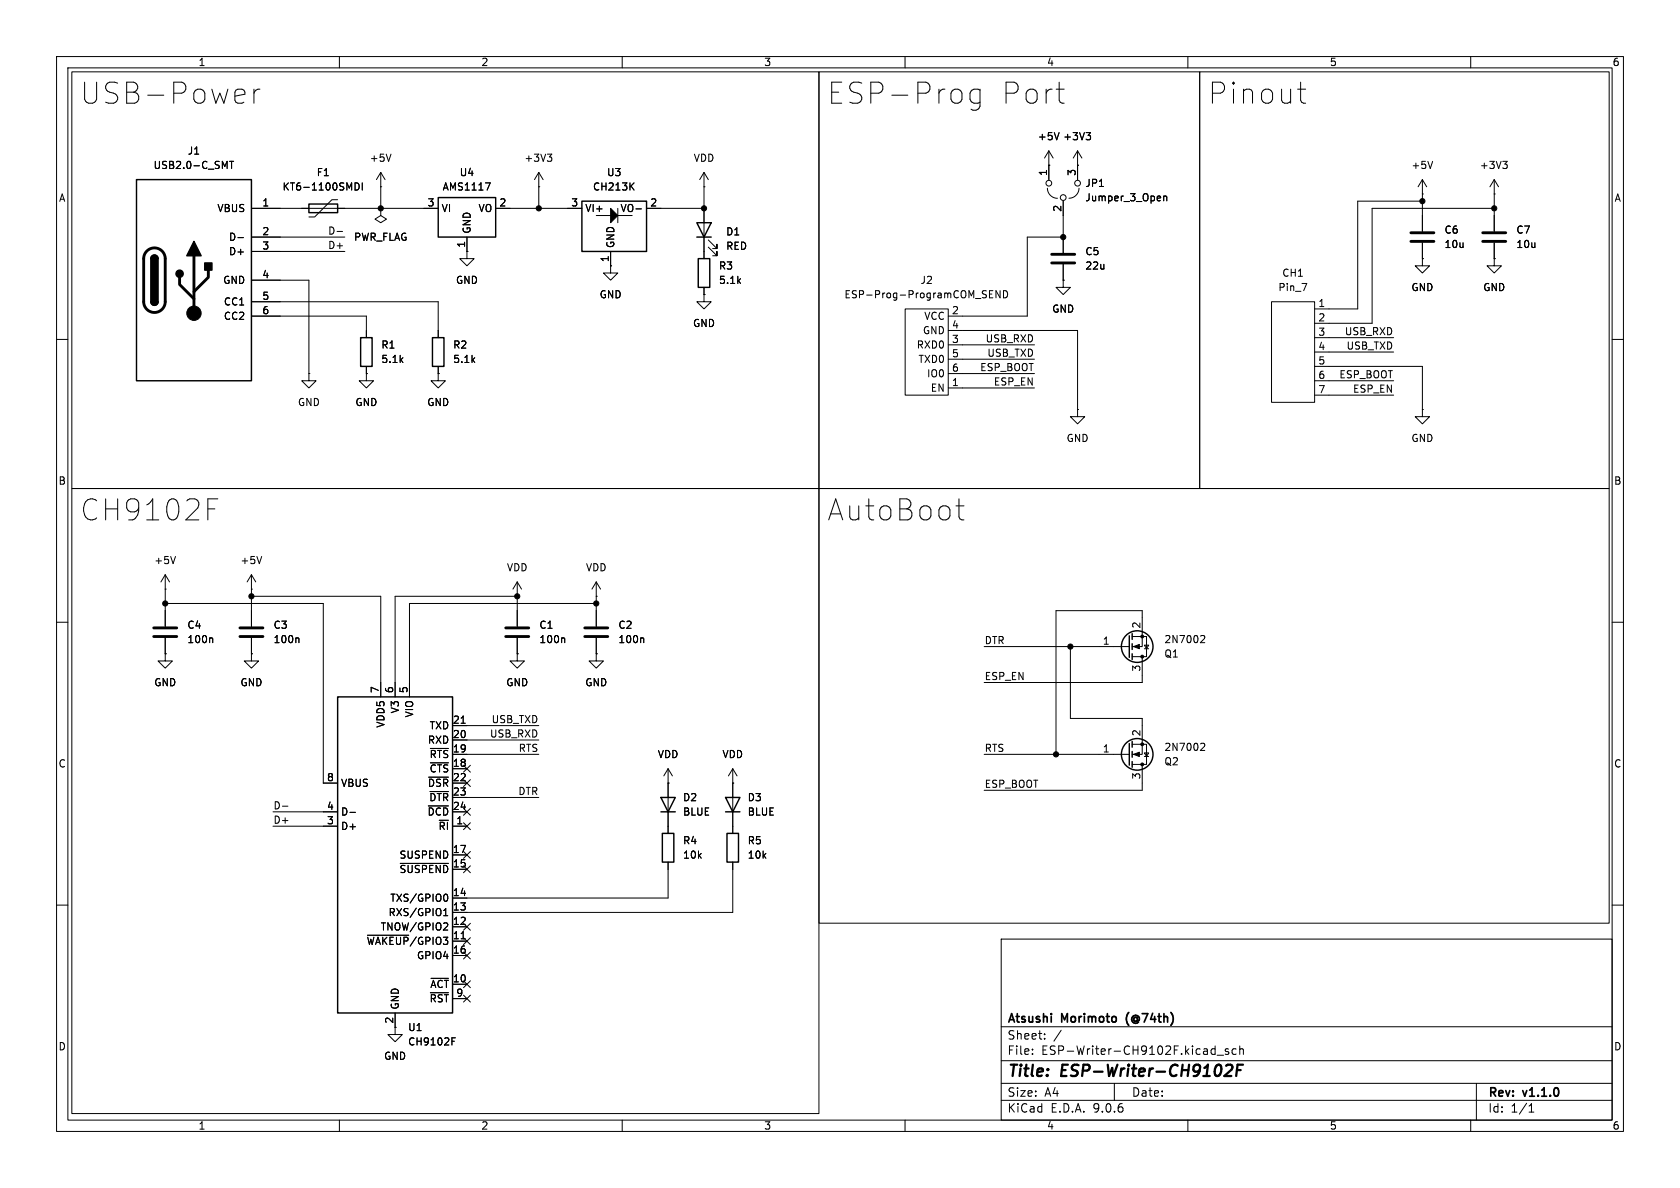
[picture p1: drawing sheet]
<svg xmlns="http://www.w3.org/2000/svg" width="297mm" height="210mm" viewBox="0 0 297 210" stroke-linecap="round" stroke-linejoin="round" font-family="sans-serif">
<g fill="none" stroke="#000" stroke-width=".18">
<path d="M10 10h277v190h-277zM12 12h273v186h-273zM12.7 12.7h132.1v73.7h-132.1zM42.8 15.8l.3 .1 .2 .7-1.8 .4M43.1 18.1l-.3 .1M44.9 15.8v2.4M46 15.8a.95 .95 0 0 0-1.1 .7M60 10v2M110 10v2M144.8 12.7h67.3v73.7h-67.3zM160 10v2M173.3 15.9l-.4-.1h-.7l-.4 .1-.3 .6v1l.3 .6 .4 .1h.7l.4-.1"/>
<path d="M173.3 15.8v3a1.01 1.01 0 0 1-1.6 .5M186.7 15.8h1.4M187.8 18.2h.3M210 10v2M212.1 12.7h72.4v73.7h-72.4zM229.4 15.8h1.4M229.9 14.5v3.2l.2 .4 .7 .1M260 10v2M40.6 28.5h.7M40.9 28.5v1.3M44.4 36.8h33.1M59.7 35.3h-1l-3.1 3.1h-1"/>
<path d="M62.8 32.3a.64 .64 0 0 1 .7 .7 .64 .64 0 0 1-.7 .6zM64 32.3v1.3M67.3 33h.1M67.3 36.8v1.3l1 .6-1 .7-1-.7 1-.6M67.3 36.8h.1M67.3 30.5v6.3M67.3 30.5l-.8 1.3M67.3 30.5l.8 1.3M69.1 27.2l-.4 1.3M85.8 32.3h.9l-.6 1.3M87.6 36.8h15.3M95.2 33h.1"/>
<path d="M95.2 30.5l-.7 1.3M95.2 30.5l.8 1.3M95.2 30.5v6.3M96.8 27.2h.7l-.4 .5M97.3 27.7l.2 .3v.3l-.2 .2M105.4 38.1h6.4M109.2 36.8v2.6M111.5 32.9l.6 .7M112.1 32.3l-.7 .8M112.4 36.9h1M114.3 36.8h10.2M124.5 33h.1"/>
<path d="M124.5 30.5v15.2M124.5 30.5l-.8 1.3M124.5 30.5l.7 1.3M185.2 33.3a1.78 1.78 0 0 0 1.7 1.8M185.4 29.2h.1M185.4 26.7l-.7 1.2M185.4 26.7l.8 1.2M185.4 26.7v5.1M187.2 23.4l-.4 1.3M188 35.6v9.1M190.5 29.2h.1M190.5 26.7l-.8 1.2"/>
<path d="M190.5 26.7l.8 1.2M190.5 26.7v5.1M190.8 33.3a1.78 1.78 0 0 1-1.8 1.7M192 23.4h.8l-.4 .5M192.6 23.9l.2 .3v.3l-.2 .2M205.7 34.7v.8M205.7 34.8l.2-.1h.3l.1 .8M251.5 34.3h.1M251.5 31.8v9.1M251.5 35.6h-11.5v19h-7.6M251.5 31.8l-.8 1.2M251.5 31.8l.7 1.2"/>
<path d="M253.3 28.5l-.4 1.3M264.2 34.3h.1M264.2 36.8h-21.6v20.4h-10.2M264.2 31.8v9.1M264.2 31.8l-.8 1.2M264.2 31.8l.7 1.2M265.7 28.5h.8l-.5 .5M266.2 29l.3 .2v.3l-.3 .3M42.1 42h.9M44.4 55.9h20.4v3.8M44.4 53.3h33.1v6.4M44.4 41.9h16.6"/>
<path d="M44.4 44.5h16.6M44.4 49.5h10.2v16.5M59.6 40.9h1M82.5 44.5v1.2h1.3l-1.3 1.3-1.2-1.3h1.2M82.5 44.5h.1M82.5 41.9v2.6M107.9 47v1.3h1.3l-1.3 1.2-1.2-1.2h1.2M107.9 47h.1M107.9 44.5v2.5M124.5 52.1v1.2h1.2l-1.2 1.3-1.3-1.3h1.3M124.5 52.1h.1M124.5 50.8v1.3"/>
<path d="M125.2 43.7l1.5 1.5v-.7v.7h-.7M125.2 42.4l1.5 1.5v-.7v.7h-.7M160 54.6h7.6v15.3h-7.6zM167.6 58.4h22.9v14M174.9 52h.5M174.9 52.6h.6M174.9 51.4h.6M176.8 51.4v1.2l-.7-1.2v1.2M177.4 51.4a.64 .64 0 0 1 .7 .6 .64 .64 0 0 1-.7 .6zM188 49.5v1.3h1.2l-1.2 1.3-1.3-1.3h1.3M188 49.5h.1M188 46.7v2.8"/>
<path d="M188 41.9h-6.4v14h-14M224.8 53.3h7.6v17.8h-7.6zM230.2 50.1h.8l-.5 1.3M232.4 59.7h14M251.5 45.7v1.3h1.2l-1.2 1.3-1.3-1.3h1.3M251.5 45.7h.1M251.5 42.9v2.8M264.2 45.7v1.3h1.2l-1.2 1.3-1.3-1.3h1.3M264.2 45.7h.1M264.2 42.9v2.8M10 60h2M54.6 66v1.3h1.3l-1.3 1.3-1.3-1.3h1.3"/>
<path d="M54.6 66h.1M64.8 66v1.3h1.2l-1.2 1.3-1.3-1.3h1.3M64.8 66h.1M64.8 64.8v1.2M77.5 66v1.3h1.2l-1.2 1.3-1.3-1.3h1.3M77.5 66h.1M77.5 64.8v1.2M167.6 61h15.3M167.6 63.5h15.3M167.6 66h15.3M167.6 68.6h15.3M190.5 72.4v1.3h1.3l-1.3 1.2-1.3-1.2h1.3"/>
<path d="M190.5 72.4h.1M232.4 64.8h19.1v7.6M232.4 62.2h14M232.4 67.3h14M232.4 69.9h14M251.5 72.4v1.3h1.2l-1.2 1.2-1.3-1.2h1.3M251.5 72.4h.1M285 60h2M12.7 86.4h132.1v110.5h-132.1zM31 98.4l-.4 1.2M36.7 90h1.3M36.7 88.2h1.8"/>
<path d="M46.3 98.4l-.5 1.2M144.8 86.4h139.7v76.8h-139.7zM169 89.4h1.4M169.5 88.2v3.2l.2 .3 .7 .2M10 110h2M29.2 104.1h.1M29.2 115.6v1.2h1.3l-1.3 1.3-1.3-1.3h1.3M29.2 115.6h.1M29.2 101.6l-.8 1.3M29.2 101.6l.8 1.3M29.2 101.6v9.1M29.2 112.8v2.8"/>
<path d="M29.2 106.7h27.9v31.7h2.6M37.4 112.8l.2 .1v.7M44.4 104.1h.1M44.4 115.6v1.2h1.3l-1.3 1.3-1.2-1.3h1.2M44.4 115.6h.1M44.4 101.6l-.7 1.3M44.4 101.6l.8 1.3M44.4 101.6v9.1M44.4 112.8v2.8M44.4 105.4h22.9v17.8M52.7 112.8l.1 .1v.7M91.4 115.6v1.2h1.3l-1.3 1.3-1.2-1.3h1.2"/>
<path d="M91.4 115.6h.1M91.4 105.4h.1M91.4 105.4h-21.6v17.8M91.4 102.9v7.8M91.4 112.8v2.8M91.4 102.9l-.7 1.2M91.4 102.9l.8 1.2M99.7 112.8l.1 .1v.7M105.4 105.4h.1M105.4 115.6v1.2h1.3l-1.3 1.3-1.3-1.3h1.3M105.4 115.6h.1M105.4 102.9v7.8"/>
<path d="M105.4 112.8v2.8M105.4 102.9l-.8 1.2M105.4 102.9l.8 1.2M105.4 106.7h-33v16.5M113.6 112.8l.2 .1v.7M174 114.3h25.6M189.2 114.3v12.7h12.7v6.4h-1.7M200.2 112.5h2.5v3.6h-2.5M200.2 114.3h1.7v-6.3h-15.2v25.4M201.9 116.1v4.6h-27.9M202.3 114h.8l-.4 .7zM202.3 114.7h.8"/>
<path d="M212.4 112.3l.5 .1 .1 .3-.8 .9h.8M285 110h2M75.8 137.4h3.5M76 139.9h3.3M76.1 132.3h3.2M76.1 134.8h3.2M80 138.4h2.5M80 128.3h15.2M80 130.8h15.2M80 133.4h15.2M80 135.9h2.5M81.5 127.9h.7"/>
<path d="M81.9 137.8l1.3 1.2M81.9 135.3l1.3 1.2M83.2 137.8l-1.3 1.2M83.2 135.3l-1.3 1.2M118.1 138.4h.1M118.1 135.9v11.4M118.1 135.9l-.8 1.3M118.1 135.9l.8 1.3M129.5 138.4h.1M129.5 135.9l-.7 1.3M129.5 135.9l.8 1.3M129.5 135.9v11.4"/>
<path d="M174 133.4h25.6M200.2 131.6h2.5v3.5h-2.5M201.9 135.1v4.6h-27.9M202.3 133.1h.8l-.4 .6zM202.3 133.7h.8M212.4 131.4l.5 .1 .1 .3-.8 .9h.8M48.3 143.5h11.4M48.3 146.1h11.4M49.9 142.5h1M61.9 143.6h.9M70.8 152.6h8.5M75.7 142.5h3.6"/>
<path d="M78.7 158.1a.68 .68 0 0 1 .5 .6 .68 .68 0 0 1-.5 .6M80 143.5h2.5M80 146.1h2.5M80 141h15.2M80 151.1h2.5M80 153.7h2.5M81.9 150.5l1.3 1.2M81.9 142.9l1.3 1.2M81.9 145.4l1.3 1.3M81.9 153.1l1.3 1.2M83.2 150.5l-1.3 1.2M83.2 142.9l-1.3 1.2"/>
<path d="M83.2 145.4l-1.3 1.3M83.2 153.1l-1.3 1.2M118.1 152.4v6.4h-38.1M129.5 152.4v8.9h-49.5M10 160h2M65 165.3h7.3M69.8 179.1v3.8h1.3l-1.3 1.3-1.2-1.3h1.2M76.1 175.5h3.2M76.2 172.9h3.1M78.4 161.9h.8M78.4 161l.4-.4v1.3M78.9 163.1l.3 .3-.1 .3-.7 .7h.8"/>
<path d="M80 163.8h2.5M80 166.4h2.5M80 168.9h2.5M80 174h2.5M80 176.5h2.5M81.5 166h.7M81.9 168.3l1.3 1.2M81.9 165.8l1.3 1.2M81.9 173.4l1.3 1.2M81.9 175.9l1.3 1.2M81.9 163.2l1.3 1.2M83.2 168.3l-1.3 1.2"/>
<path d="M83.2 165.8l-1.3 1.2M83.2 173.4l-1.3 1.2M83.2 175.9l-1.3 1.2M83.2 163.2l-1.3 1.2M177 166h108v32h-108zM285 160h2M60 198v2M79.9 184.1h.4M79.9 183.5h.6M110 198v2M160 198v2M177 194.5h108"/>
<path d="M177 191.5h108M177 187.5h108M177 181.5h108M182.5 186.3v.1M182.5 185.5v.1M184.7 183.6v.1M184.7 182.8v.1M187.6 182.1l-1.3 2M197 191.5v3M210 198v2M214.4 185.4l.4 .1M214.8 184.9v1.5"/>
<path d="M214.8 186.3l-.4 .1M215.2 186.5h1.1M217.2 185.5l-.4-.1-.2 .2 .1 .2 .5 .2v.3h-.6M218.5 185.5l-.4-.1-.3 .3v.4l.2 .2h.5M219.2 185.5l.2-.1 .3 .1 .1 .9M219.2 184.9v1.5M260 198v2M261 191.5v6.5M270.3 196.6h.9M270.3 195.5l.4-.4v1.5"/>
<circle cx="185.4" cy="32.4" r=".51"/>
<circle cx="188" cy="34.9" r=".51"/>
<circle cx="190.5" cy="32.4" r=".51"/>
</g>
<path d="M216.8 188.4l.3-.2h.5a.45 .45 0 0 1 .3 .6l-.2 .3-1.3 1.1h1.3M218.7 189.2h.6M219.7 188.2h-.9l-.3 2" fill="none" stroke="#000" stroke-width=".4"/>
<g fill="none" stroke="#000" stroke-width=".51">
<path d="M26 44.4a1.9 1.9 0 0 1 2-.4 1.9 1.9 0 0 1 1.2 1.7v7.6a1.91 1.91 0 0 1-1.9 1.9 1.91 1.91 0 0 1-1.9-1.9v-7.7l.2-.7zM31.7 49v1.3l2.6 2.5M34.3 45.2v10.2M36.8 47.8v1.2l-2.5 2.6M185.9 45h4.1M185.9 46.5h4.1M249.4 41.1h4.1M249.4 42.7h4.1M262.1 41.1h4.1M262.1 42.7h4.1M27.2 111h4M27.2 112.5h4"/>
<path d="M42.4 111h4.1M42.4 112.5h4.1M89.4 111h4.1M89.4 112.5h4.1M103.4 111h4M103.4 112.5h4"/>
</g>
<g fill="none" stroke="#000" stroke-width=".25">
<path d="M24.1 31.8h20.3v35.5h-20.3zM54.6 36.1h5.1v1.5h-5.1zM77.5 34.9h10.1v7h-10.1zM102.9 35.6h11.4v8.9h-11.4zM123.2 39.4h2.5l-1.2 2.5zM26.7 45.7a.64 .64 0 0 1 .6-.6 .64 .64 0 0 1 .6 .6M26.7 53.3a.64 .64 0 0 0 .6 .7 .64 .64 0 0 0 .6-.7M63.8 59.7h2v5.1h-2zM76.5 59.7h2v5.1h-2zM123.2 41.9h2.5M123.4 45.7h2.1v5.1h-2.1zM199.6 112.4v3.8"/>
<path d="M200.2 112v1M200.2 113.8v1M200.2 115.6v1M59.7 123.2h20.3v55.9h-20.3zM199.6 131.4v3.9M200.2 131.1v1M200.2 132.8v1.1M200.2 134.6v1M116.8 141h2.6l-1.3 2.5zM116.8 143.5h2.6M117.1 147.3h2v5.1h-2zM128.3 141h2.5l-1.3 2.5z"/>
<path d="M128.3 143.5h2.5M128.5 147.3h2.1v5.1h-2.1z"/>
<circle cx="201" cy="114.3" r="2.79"/>
<circle cx="201" cy="133.3" r="2.79"/>
</g>
<g fill="#000" stroke="#000" stroke-width=".18">
<path d="M107.9 36.8l1.3 1.3-1.3 1.3zM200.4 114.3l1-.4v.8zM200.4 133.4l1-.4v.7z"/>
<circle cx="67.3" cy="36.8" r=".46"/>
<circle cx="95.2" cy="36.8" r=".46"/>
<circle cx="124.5" cy="36.8" r=".46"/>
<circle cx="251.5" cy="35.6" r=".46"/>
<circle cx="264.2" cy="36.8" r=".46"/>
<circle cx="34.3" cy="55.4" r="1.27"/>
<circle cx="188" cy="41.9" r=".46"/>
<circle cx="29.2" cy="106.7" r=".46"/>
<circle cx="44.4" cy="105.4" r=".46"/>
<circle cx="91.4" cy="105.4" r=".46"/>
<circle cx="105.4" cy="106.7" r=".46"/>
<circle cx="189.2" cy="114.3" r=".46"/>
<circle cx="201.9" cy="116.1" r=".25"/>
<circle cx="201.9" cy="112.5" r=".25"/>
<circle cx="186.7" cy="133.4" r=".46"/>
<circle cx="201.9" cy="135.1" r=".25"/>
<circle cx="201.9" cy="131.6" r=".25"/>
</g>
<g fill="#000" stroke="#000" stroke-width=".25">
<path d="M26.7 45.7h1.2v7.6h-1.2zM26.7 53.3h1.2a.64 .64 0 0 1-.6 .7 .64 .64 0 0 1-.6-.7zM26.9 45.3a.64 .64 0 0 1 .6-.2 .64 .64 0 0 1 .4 .6h-1.2zM34.3 42.7l1.3 2.5h-2.6zM36.2 46.5h1.3v1.3h-1.3z"/>
<circle cx="31.7" cy="48.4" r=".63"/>
</g>
<g font-size="5.2">
<text x="14" y="18.5">USB-Power</text>
<text x="146" y="18.5">ESP-Prog</text>
<text x="176.6" y="18.5">Port</text>
<text x="213.4" y="18.5">Pinout</text>
<text x="14" y="92.2">CH9102F</text>
<text x="146" y="92.2">AutoBoot</text>
</g>
<g font-size="2.8">
<text x="178" y="190.9">Title:</text>
<text x="187.7" y="190.9">ESP-Writer-CH9102F</text>
</g>
<g font-size="2.1">
<text x="178" y="184">Sheet:</text>
<text x="178" y="181.2">Atsushi</text>
<text x="187.7" y="181.2">Morimoto</text>
<text x="199.8" y="181.2">(@74th)</text>
<text x="178" y="186.7">File:</text>
<text x="184.1" y="186.7">ESP-Writer-CH9102F.kicad_sch</text>
<text x="178" y="196.9">KiCad</text>
<text x="178" y="194.1">Size:</text>
<text x="184.7" y="194.1">A4</text>
<text x="185.7" y="196.9">E.D.A.</text>
<text x="193.3" y="196.9">9.0.6</text>
<text x="200" y="194.1">Date:</text>
<text x="263" y="194.3">Rev:</text>
<text x="263" y="196.9">Id:</text>
<text x="267.1" y="196.9">1/1</text>
<text x="269.4" y="194.3">v1.1.0</text>
</g>
<g font-size="1.8">
<text x="35" y="11.9">1</text>
<text x="85" y="11.9">2</text>
<text x="135" y="11.9">3</text>
<text x="185" y="11.9">4</text>
<text x="235" y="11.9">5</text>
<text x="285" y="11.9">6</text>
<text x="33.1" y="27.5">J1</text>
<text x="65.3" y="28.8">+5V</text>
<text x="92.6" y="28.8">+3V3</text>
<text x="122.5" y="28.8">VDD</text>
<text x="183.4" y="25">+5V</text>
<text x="187.9" y="25">+3V3</text>
<text x="10.3" y="35.9">A</text>
<text x="27.1" y="30.1">USB2.0-C_SMT</text>
<text x="49.9" y="33.9">KT6-1100SMDI</text>
<text x="55.9" y="31.3">F1</text>
<text x="78.2" y="33.9">AMS1117</text>
<text x="81.2" y="31.3">U4</text>
<text x="104.7" y="33.9">CH213K</text>
<text x="107.2" y="31.3">U3</text>
<text x="185.2" y="31.2" transform="rotate(-90 185.2 31.2)">1</text>
<text x="190.2" y="31.2" transform="rotate(-90 190.2 31.2)">3</text>
<text x="191.8" y="33.2">JP1</text>
<text x="191.8" y="35.8">Jumper_3_Open</text>
<text x="249.4" y="30.1">+5V</text>
<text x="261.5" y="30.1">+3V3</text>
<text x="285.3" y="35.9">A</text>
<text x="38.3" y="37.7">VBUS</text>
<text x="46.3" y="36.6">1</text>
<text x="46.3" y="41.7">2</text>
<text x="57.9" y="41.6">D-</text>
<text x="75.5" y="36.6">3</text>
<text x="78" y="37.7">VI</text>
<text x="83.4" y="41.4" transform="rotate(-90 83.4 41.4)">GND</text>
<text x="84.5" y="37.7">VO</text>
<text x="88.2" y="36.6">2</text>
<text x="100.9" y="36.6">3</text>
<text x="103.4" y="37.7">VI+</text>
<text x="109.6" y="37.7">VO-</text>
<text x="114.9" y="36.6">2</text>
<text x="128.3" y="41.8">D1</text>
<text x="187.7" y="37.5" transform="rotate(-90 187.7 37.5)">2</text>
<text x="255.3" y="41.5">C6</text>
<text x="268" y="41.5">C7</text>
<text x="40.4" y="42.8">D-</text>
<text x="40.4" y="45.3">D+</text>
<text x="46.3" y="44.2">3</text>
<text x="57.9" y="44.1">D+</text>
<text x="62.5" y="42.8">PWR_FLAG</text>
<text x="82.3" y="43.9" transform="rotate(-90 82.3 43.9)">1</text>
<text x="107.7" y="46.4" transform="rotate(-90 107.7 46.4)">1</text>
<text x="108.8" y="43.9" transform="rotate(-90 108.8 43.9)">GND</text>
<text x="127" y="47.9">R3</text>
<text x="128.3" y="44.4">RED</text>
<text x="191.8" y="45.3">C5</text>
<text x="191.8" y="47.9">22u</text>
<text x="255.3" y="44">10u</text>
<text x="268" y="44">10u</text>
<text x="39.4" y="50.4">GND</text>
<text x="46.3" y="49.3">4</text>
<text x="46.3" y="53.1">5</text>
<text x="80.5" y="50.4">GND</text>
<text x="105.9" y="52.9">GND</text>
<text x="127" y="50.4">5.1k</text>
<text x="149.2" y="52.9">ESP-Prog-ProgramCOM_SEND</text>
<text x="162.6" y="50.4">J2</text>
<text x="225.9" y="51.7">Pin_7</text>
<text x="226.6" y="49.1">CH1</text>
<text x="249.4" y="51.7">GND</text>
<text x="262.1" y="51.7">GND</text>
<text x="39.5" y="54.2">CC1</text>
<text x="39.5" y="56.7">CC2</text>
<text x="46.3" y="55.6">6</text>
<text x="122.4" y="58">GND</text>
<text x="163.1" y="59.3">GND</text>
<text x="163.3" y="56.7">VCC</text>
<text x="168.2" y="55.6">2</text>
<text x="168.2" y="58.2">4</text>
<text x="185.9" y="55.5">GND</text>
<text x="233" y="54.4">1</text>
<text x="233" y="56.9">2</text>
<text x="233" y="59.4">3</text>
<text x="237.6" y="59.3">USB_RXD</text>
<text x="67.3" y="61.8">R1</text>
<text x="67.3" y="64.4">5.1k</text>
<text x="80" y="61.8">R2</text>
<text x="80" y="64.4">5.1k</text>
<text x="162" y="61.8">RXD0</text>
<text x="162.3" y="64.4">TXD0</text>
<text x="168.2" y="60.7">3</text>
<text x="168.2" y="63.2">5</text>
<text x="168.2" y="65.8">6</text>
<text x="173.2" y="65.7">ESP_BOOT</text>
<text x="174.1" y="60.6">USB_RXD</text>
<text x="174.5" y="63.2">USB_TXD</text>
<text x="233" y="62">4</text>
<text x="233" y="64.5">5</text>
<text x="238" y="61.9">USB_TXD</text>
<text x="52.6" y="72">GND</text>
<text x="62.7" y="72">GND</text>
<text x="75.4" y="72">GND</text>
<text x="163.8" y="66.9">IO0</text>
<text x="164.4" y="69.4">EN</text>
<text x="168.2" y="68.3">1</text>
<text x="175.6" y="68.2">ESP_EN</text>
<text x="233" y="67.1">6</text>
<text x="233" y="69.6">7</text>
<text x="236.7" y="67">ESP_BOOT</text>
<text x="239.1" y="69.5">ESP_EN</text>
<text x="188.5" y="78.3">GND</text>
<text x="249.4" y="78.3">GND</text>
<text x="10.3" y="85.9">B</text>
<text x="285.3" y="85.9">B</text>
<text x="27.2" y="99.9">+5V</text>
<text x="42.4" y="99.9">+5V</text>
<text x="89.5" y="101.2">VDD</text>
<text x="103.5" y="101.2">VDD</text>
<text x="33" y="111.4">C4</text>
<text x="33" y="113.9">100n</text>
<text x="48.3" y="111.4">C3</text>
<text x="48.3" y="113.9">100n</text>
<text x="95.3" y="111.4">C1</text>
<text x="95.3" y="113.9">100n</text>
<text x="109.2" y="111.4">C2</text>
<text x="109.2" y="113.9">100n</text>
<text x="174" y="114">DTR</text>
<text x="201.7" y="111.2" transform="rotate(-90 201.7 111.2)">2</text>
<text x="205.7" y="113.9">2N7002</text>
<text x="194.9" y="114">1</text>
<text x="201.7" y="118.8" transform="rotate(-90 201.7 118.8)">3</text>
<text x="205.7" y="116.4">Q1</text>
<text x="27.2" y="121.5">GND</text>
<text x="42.4" y="121.5">GND</text>
<text x="67.1" y="122.6" transform="rotate(-90 67.1 122.6)">7</text>
<text x="69.6" y="122.6" transform="rotate(-90 69.6 122.6)">6</text>
<text x="72.1" y="122.6" transform="rotate(-90 72.1 122.6)">5</text>
<text x="89.4" y="121.5">GND</text>
<text x="103.4" y="121.5">GND</text>
<text x="174" y="120.3">ESP_EN</text>
<text x="68.2" y="128.7" transform="rotate(-90 68.2 128.7)">VDD5</text>
<text x="70.7" y="126.2" transform="rotate(-90 70.7 126.2)">V3</text>
<text x="73.3" y="126.9" transform="rotate(-90 73.3 126.9)">VIO</text>
<text x="75.5" y="131.7">RXD</text>
<text x="75.9" y="129.1">TXD</text>
<text x="80" y="128">21</text>
<text x="80" y="130.6">20</text>
<text x="86.5" y="130.5">USB_RXD</text>
<text x="86.8" y="127.9">USB_TXD</text>
<text x="201.7" y="130.2" transform="rotate(-90 201.7 130.2)">2</text>
<text x="10.3" y="135.9">C</text>
<text x="75.9" y="134.2">~{RTS}</text>
<text x="75.9" y="136.8">~{CTS}</text>
<text x="80" y="133.1">19</text>
<text x="80" y="135.6">18</text>
<text x="91.6" y="133">RTS</text>
<text x="116.2" y="134.2">VDD</text>
<text x="127.6" y="134.2">VDD</text>
<text x="174" y="133">RTS</text>
<text x="194.9" y="133.1">1</text>
<text x="201.7" y="137.9" transform="rotate(-90 201.7 137.9)">3</text>
<text x="205.7" y="135.5">Q2</text>
<text x="205.7" y="132.9">2N7002</text>
<text x="285.3" y="135.9">C</text>
<text x="48.3" y="143.2">D-</text>
<text x="57.7" y="138.2">8</text>
<text x="57.7" y="143.3">4</text>
<text x="60.2" y="139.3">VBUS</text>
<text x="75.5" y="139.3">~{DSR}</text>
<text x="75.8" y="141.8">~{DTR}</text>
<text x="80" y="138.2">22</text>
<text x="80" y="140.7">23</text>
<text x="80" y="143.3">24</text>
<text x="91.5" y="140.6">DTR</text>
<text x="120.7" y="141.8">D2</text>
<text x="132.1" y="141.8">D3</text>
<text x="174" y="139.4">ESP_BOOT</text>
<text x="48.3" y="145.7">D+</text>
<text x="57.7" y="145.8">3</text>
<text x="60.2" y="144.4">D-</text>
<text x="60.2" y="146.9">D+</text>
<text x="75.5" y="144.4">~{DCD}</text>
<text x="77.4" y="146.9">~{RI}</text>
<text x="80.6" y="145.8">1</text>
<text x="120.7" y="149.5">R4</text>
<text x="120.7" y="144.4">BLUE</text>
<text x="132.1" y="149.5">R5</text>
<text x="132.1" y="144.4">BLUE</text>
<text x="70.5" y="152">SUSPEND</text>
<text x="70.5" y="154.5">~{SUSPEND}</text>
<text x="80" y="150.9">17</text>
<text x="80" y="153.4">15</text>
<text x="120.7" y="152">10k</text>
<text x="132.1" y="152">10k</text>
<text x="68.9" y="159.6">TXS/GPIO0</text>
<text x="80" y="158.5">14</text>
<text x="80" y="161">13</text>
<text x="64.7" y="167.2">~{WAKEUP}/GPIO3</text>
<text x="67.2" y="164.7">TNOW/GPIO2</text>
<text x="68.6" y="162.2">RXS/GPIO1</text>
<text x="80" y="163.6">12</text>
<text x="80" y="166.1">11</text>
<text x="73.6" y="169.8">GPIO4</text>
<text x="80" y="168.7">16</text>
<text x="80" y="173.7">10</text>
<text x="70.7" y="178.6" transform="rotate(-90 70.7 178.6)">GND</text>
<text x="75.9" y="177.4">~{RST}</text>
<text x="76" y="174.9">~{ACT}</text>
<text x="80.6" y="176.3">9</text>
<text x="10.3" y="185.9">D</text>
<text x="69.6" y="181" transform="rotate(-90 69.6 181)">2</text>
<text x="72.1" y="185">CH9102F</text>
<text x="72.1" y="182.5">U1</text>
<text x="285.3" y="185.9">D</text>
<text x="67.8" y="187.6">GND</text>
<text x="35" y="199.9">1</text>
<text x="85" y="199.9">2</text>
<text x="135" y="199.9">3</text>
<text x="185" y="199.9">4</text>
<text x="235" y="199.9">5</text>
<text x="285" y="199.9">6</text>
</g>
</svg>
